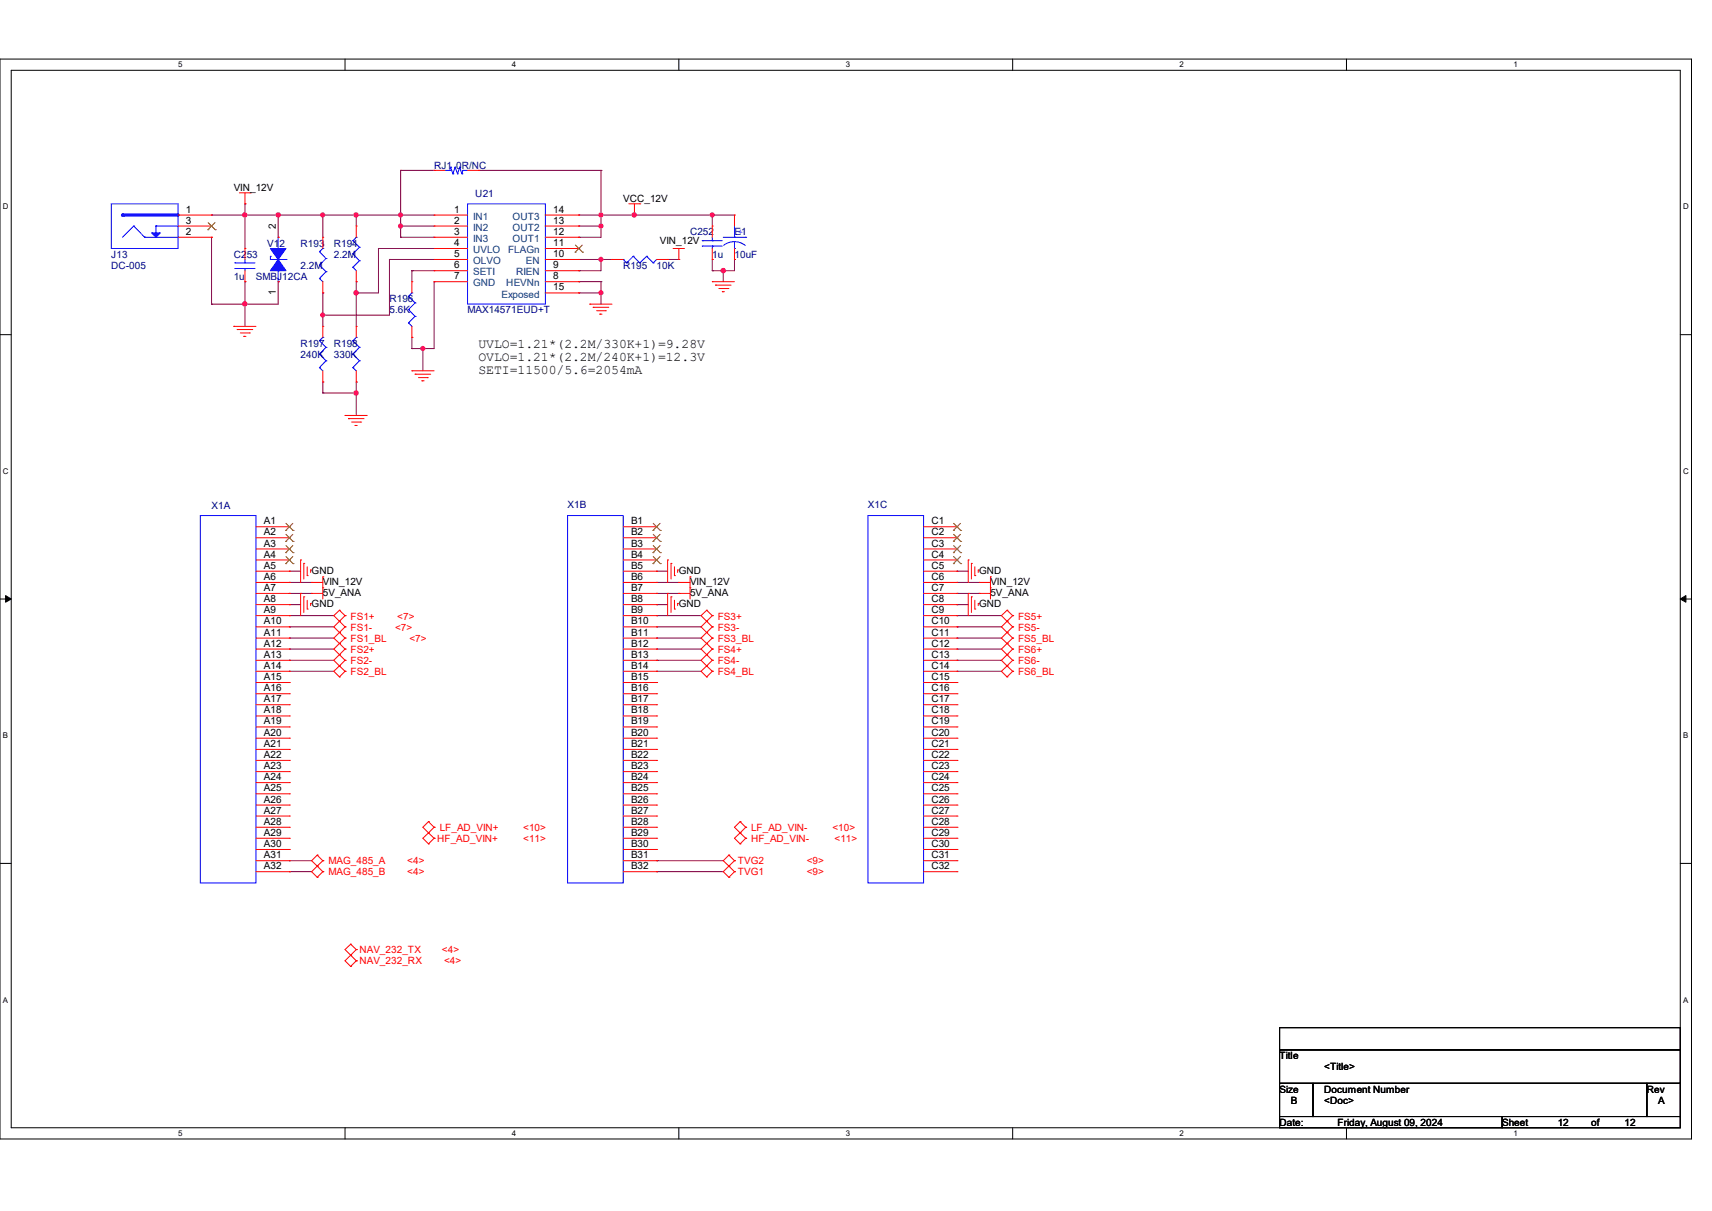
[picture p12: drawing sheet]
<svg xmlns="http://www.w3.org/2000/svg" width="297mm" height="210mm" viewBox="0 0 297 210" stroke-linecap="round" stroke-linejoin="round" font-family="sans-serif">
<path d="M0 10.2h293.5v187.3h-293.5zM1.9 12.2h289.6v183.4h-289.6z" fill="none" stroke="#000" stroke-width=".17"/>
<g fill="#fff">
<path d="M30.9 10.5h.8v1.5h-.8z"/>
<path d="M30.9 195.8h.8v1.5h-.8z"/>
</g>
<path d="M59.9 10.2v2M59.9 195.6v1.9" fill="none" stroke="#000" stroke-width=".17"/>
<g fill="#fff">
<path d="M88.8 10.5h.8v1.5h-.8z"/>
<path d="M88.8 195.8h.8v1.5h-.8z"/>
</g>
<path d="M117.8 10.2v2M117.8 195.6v1.9" fill="none" stroke="#000" stroke-width=".17"/>
<g fill="#fff">
<path d="M146.7 10.5h.8v1.5h-.8z"/>
<path d="M146.7 195.8h.8v1.5h-.8z"/>
</g>
<path d="M175.7 10.2v2M175.7 195.6v1.9" fill="none" stroke="#000" stroke-width=".17"/>
<g fill="#fff">
<path d="M204.6 10.5h.8v1.5h-.8z"/>
<path d="M204.6 195.8h.8v1.5h-.8z"/>
</g>
<path d="M233.6 10.2v2M233.6 195.6v1.9" fill="none" stroke="#000" stroke-width=".17"/>
<g fill="#fff">
<path d="M262.6 10.5h.7v1.5h-.7z"/>
<path d="M262.6 195.8h.7v1.5h-.7z"/>
<path d="M.5 35.1h1v1.5h-1z"/>
<path d="M292 35.1h1v1.5h-1z"/>
<path d="M.5 80.9h1v1.6h-1z"/>
<path d="M292 80.9h1v1.6h-1z"/>
</g>
<path d="M0 58h1.9M291.5 58h2" fill="none" stroke="#000" stroke-width=".17"/>
<g fill="#fff">
<path d="M.5 126.8h.9v1.5h-.9z"/>
<path d="M292 126.8h.9v1.5h-.9z"/>
</g>
<path d="M0 103.9h1.9M291.5 103.9h2" fill="none" stroke="#000" stroke-width=".17"/>
<path d="M1 103.3l.9 .6-.9 .5zM291.5 103.9l1-.6v1.1z" fill="#000" stroke="#000" stroke-width=".17"/>
<g fill="#fff">
<path d="M.5 172.6h.9v1.6h-.9z"/>
<path d="M292 172.6h.9v1.6h-.9z"/>
</g>
<path d="M0 149.7h1.9M291.5 149.7h2M222 178.2h69.5v3.9h-69.5zM222 182.1h69.5v5.8h-69.5zM222 187.9h5.8v5.7h-5.8zM222 193.6h38.6v2h-38.6zM227.8 187.9h57.9v5.7h-57.9zM260.6 193.6h30.9v2h-30.9zM285.7 187.9h5.8v5.7h-5.8z" fill="none" stroke="#000" stroke-width=".17"/>
<g fill="none" stroke="#800040" stroke-width=".17">
<path d="M36.7 37.3h.1M36.7 37.3h38.6M42.5 35.3h.1M42.5 37.3h.1M42.5 35.3v7.8M48.3 37.3h.1M48.3 37.3v3.8M56 37.3h.1M56 37.3v3.8M61.8 37.3h.1M61.8 37.3v1.9M69.5 37.3h.1"/>
<path d="M69.5 39.2h.1M69.5 29.5h.1M69.5 29.5v11.6M69.5 39.2h5.8M69.5 29.5h5.8M83 29.5h21.3M100.4 37.3h.1M100.4 39.2h.1M100.4 37.3h27M100.4 39.2h3.9M104.3 37.3h.1M104.3 39.2h.1"/>
<path d="M104.3 29.5h.1M104.3 29.5v11.6h-3.9M110.1 37.3h.1M123.6 37.3h.1M123.6 37.3v1.9M36.7 41.1h.1M36.7 52.7h.1M36.7 41.1v11.6M42.5 48.9h.1M42.5 52.7h.1M42.5 48.9v7.7M48.3 48.9h.1"/>
<path d="M48.3 48.9v3.8h-11.6M56 50.8h.1M56 54.7h.1M56 50.8v5.8M61.8 48.9h.1M61.8 50.8h.1M61.8 48.9v7.7M65.7 43.1h.1M65.7 43.1v7.7h-3.9M65.7 43.1h9.6M67.6 45h.1M67.6 45v9.7h-11.6"/>
<path d="M67.6 45h7.7M69.5 41.1h.1M69.5 41.1h5.8M71.5 58.5h.1M71.5 46.9h.1M71.5 46.9v2M71.5 58.5v2M71.5 46.9h3.8M75.3 48.9h.1M75.3 48.9v11.6h-3.8M100.4 48.9h.1M100.4 45h.1"/>
<path d="M100.4 41.1h.1M100.4 50.8h.1M100.4 46.9h.1M100.4 50.8h3.9M100.4 45h5.8M100.4 48.9h3.9M104.3 48.9h.1M104.3 50.8h.1M104.3 45h.1M104.3 45v1.9h-3.9M104.3 48.9v3.8M115.8 45h.1"/>
<path d="M115.8 45h2M123.6 45h.1M123.6 46.9h.1M123.6 45v1.9M125.5 46.9h.1M125.5 46.9v2M127.4 45h.1M127.4 45v1.9h-3.8M56 66.3h.1M56 68.2h.1M56 66.3v1.9M56 68.2h5.8"/>
<path d="M61.8 66.3h.1M61.8 68.2h.1M61.8 66.3v5.8M71.5 60.5h.1M73.4 60.5h.1M73.4 60.5v3.8M50.2 99.1h.1M50.2 99.1h2M113.9 99.1h.1M113.9 99.1h1.9M166 99.1h.1M166 99.1h2"/>
<path d="M50.2 101h.1M50.2 102.9h.1M50.2 104.9h.1M50.2 106.8h.1M50.2 108.7h.1M50.2 110.7h.1M50.2 112.6h.1M50.2 114.5h.1M50.2 116.4h.1M50.2 101h3.9M50.2 102.9h3.9M50.2 104.9h2"/>
<path d="M50.2 106.8h7.7M50.2 108.7h7.7M50.2 110.7h7.7M50.2 112.6h7.7M50.2 114.5h7.7M50.2 116.4h7.7M113.9 101h.1M113.9 102.9h.1M113.9 104.9h.1M113.9 106.8h.1M113.9 108.7h.1M113.9 110.7h.1"/>
<path d="M113.9 112.6h.1M113.9 114.5h.1M113.9 116.4h.1M113.9 101h3.9M113.9 102.9h3.9M113.9 104.9h1.9M113.9 106.8h7.7M113.9 108.7h7.7M113.9 110.7h7.7M113.9 112.6h7.7M113.9 114.5h7.7M113.9 116.4h7.7"/>
<path d="M166 101h.1M166 104.9h.1M166 102.9h.1M166 106.8h.1M166 108.7h.1M166 110.7h.1M166 112.6h.1M166 114.5h.1M166 116.4h.1M166 101h3.9M166 102.9h3.9M166 104.9h2"/>
<path d="M166 106.8h7.7M166 108.7h7.7M166 110.7h7.7M166 112.6h7.7M166 114.5h7.7M166 116.4h7.7M50.2 149.3h.1M50.2 151.2h.1M50.2 149.3h3.9M50.2 151.2h3.9M113.9 151.2h.1M113.9 149.3h.1"/>
<path d="M113.9 149.3h11.6M113.9 151.2h11.6"/>
</g>
<g fill="#f0f" stroke="#f0f" stroke-width=".17">
<circle cx="73.3" cy="60.4" r=".36"/>
<circle cx="69.5" cy="37.3" r=".36"/>
<circle cx="69.5" cy="39.2" r=".36"/>
<circle cx="61.8" cy="50.8" r=".38"/>
<circle cx="61.8" cy="37.3" r=".38"/>
<circle cx="61.8" cy="68.2" r=".38"/>
<circle cx="56" cy="54.6" r=".36"/>
<circle cx="104.2" cy="39.2" r=".36"/>
<circle cx="56" cy="37.3" r=".36"/>
<circle cx="123.5" cy="37.3" r=".36"/>
<circle cx="110" cy="37.3" r=".38"/>
<circle cx="104.2" cy="50.8" r=".36"/>
<circle cx="104.2" cy="45" r=".36"/>
<circle cx="48.3" cy="37.3" r=".38"/>
<circle cx="125.5" cy="46.9" r=".38"/>
<circle cx="42.5" cy="37.3" r=".38"/>
<circle cx="42.5" cy="52.7" r=".38"/>
<circle cx="104.2" cy="37.3" r=".36"/>
</g>
<g fill="none" stroke="#f00" stroke-width=".17">
<path d="M41.5 33.4h1.9M42.5 35.3h.1M42.5 33.4v1.9M43.4 33.4h.1M109.1 35.3h1.9M110.1 37.3h.1M110.1 35.3v2M111 35.3h.1M123.6 39.2h.1M123.6 39.2v1.9M127.4 37.3h.1M127.4 37.3v1.9"/>
<path d="M40.6 56.6h.1M40.6 56.6h3.8M41.1 57.1h.1M41.1 57.1h2.8M41.7 57.7h1.6M42.3 58.3h.1M42.3 58.3h.4M42.5 48.9h.1M42.5 43.1h.1M42.5 43.1v1.9M42.5 46.9v2M43.3 57.7h.1"/>
<path d="M48.3 41.1h.1M48.3 48.9h.1M56 50.8h.1M56 41.1h.1M56 41.1v2M56 48.9v1.9M61.8 56.6h.1M61.8 56.6v1.9M102.3 52.7h.1M102.3 52.7h3.9M102.9 53.3h.1M102.9 53.3h2.7"/>
<path d="M103.5 53.9h1.5M104.1 54.5h.1M104.1 54.5h.3M105 53.9h.1M106.2 45h.1M106.2 45h1.9M113.9 45h1.9M115.8 45h.1M116.8 43.1h.1M116.8 43.1h1.9M117.8 45h.1M117.8 43.1v1.9"/>
<path d="M123.6 48.9h.1M123.6 45h.1M123.6 48.9h3.8M123.6 43.1v1.9M124.1 49.4h.1M124.1 49.4h2.7M124.7 50h1.6M125.3 50.6h.1M125.3 50.6h.4M126.3 50h.1M127.4 45h.1M127.4 43.1v1.9"/>
<path d="M59.9 72.1h.1M59.9 72.1h3.8M60.5 72.6h.1M60.5 72.6h2.7M61 73.2h1.6M61.6 73.8h.1M61.6 73.8h.4M61.8 66.3h.1M61.8 64.3v2M62.6 73.2h.1M71.5 64.3h.1M71.5 64.3h3.8"/>
<path d="M72 64.9h.1M72 64.9h2.7M72.6 65.5h1.5M73.2 66h.1M73.2 66h.4M74.1 65.5h.1M44.4 91.4h5.8M44.4 93.3h5.8M44.4 95.2h5.8M44.4 97.1h5.8M44.4 99.1h5.8M50.2 91.4h.1"/>
<path d="M50.2 93.3h.1M50.2 95.2h.1M50.2 97.1h.1M50.2 99.1h.1M52.2 97.1h.1M52.2 97.1v3.9M52.7 97.7h.1M52.7 97.7v2.7M53.3 99.8h.1M53.3 98.3v1.5M53.9 98.8h.1M53.9 98.8v.5"/>
<path d="M115.8 97.1h.1M115.8 97.1v3.9M116.4 97.7h.1M116.4 97.7v2.7M117 99.8h.1M117 98.3v1.5M117.6 98.8h.1M117.6 98.8v.5M160.2 91.4h5.8M160.2 93.3h5.8M160.2 95.2h5.8M160.2 97.1h5.8"/>
<path d="M160.2 99.1h5.8M166 91.4h.1M166 93.3h.1M166 95.2h.1M166 97.1h.1M166 99.1h.1M168 97.1h.1M168 97.1v3.9M168.5 97.7h.1M168.5 97.7v2.7M169.1 99.8h.1M169.1 98.3v1.5"/>
<path d="M169.7 98.8h.1M169.7 98.8v.5M44.4 101h5.8M44.4 102.9h5.8M44.4 104.9h5.8M44.4 106.8h5.8M44.4 108.7h5.8M44.4 110.7h5.8M44.4 112.6h5.8M44.4 114.5h5.8M44.4 116.4h5.8M44.4 118.4h5.8"/>
<path d="M50.2 101h.1M50.2 102.9h.1M50.2 104.9h.1M50.2 106.8h.1M50.2 108.7h.1M50.2 110.7h.1M50.2 112.6h.1M50.2 114.5h.1M50.2 116.4h.1M50.2 118.4h.1M52.2 102.9h.1M52.2 102.9v3.9"/>
<path d="M52.7 103.5h.1M52.7 103.5v2.7M53.3 105.6h.1M53.3 104.1v1.5M53.9 104.6h.1M53.9 104.6v.4M54.1 101h.1M54.1 102.9h.1M54.1 101h1.9M54.1 102.9h1.9M56 100h.1M56 101.9h.1"/>
<path d="M56 100v3.9M58.9 105.8h.1M58.9 107.7h.1M58.9 109.7h.1M58.9 111.6h.1M58.9 113.5h.1M58.9 115.5h.1M58.9 117.4h.1M58.9 105.8l-1 1 2 1.9M58.9 105.8l1 1M58.9 111.6l-1 1 2 1.9M58.9 111.6l1 1"/>
<path d="M58.9 115.5l-1 .9 1 1M58.9 115.5l1 .9M59.9 106.8h.1M59.9 108.7h.1M59.9 110.7h.1M59.9 112.6h.1M59.9 114.5h.1M59.9 116.4h.1M59.9 106.8l-2 1.9 2 2M59.9 108.7l-2 2 1 .9M59.9 110.7l-1 .9M59.9 112.6l-2 1.9 1 1"/>
<path d="M59.9 114.5l-1 1M59.9 116.4l-1 1M115.8 102.9h.1M115.8 102.9v3.9M116.4 103.5h.1M116.4 103.5v2.7M117 105.6h.1M117 104.1v1.5M117.6 104.6h.1M117.6 104.6v.4M117.8 101h.1M117.8 102.9h.1"/>
<path d="M117.8 101h1.9M117.8 102.9h1.9M119.7 100h.1M119.7 101.9h.1M119.7 100v3.9M122.6 111.6h.1M122.6 113.5h.1M122.6 115.5h.1M122.6 117.4h.1M122.6 105.8h.1M122.6 107.7h.1M122.6 109.7h.1"/>
<path d="M122.6 111.6l-1 1 2 1.9M122.6 111.6l1 1M122.6 115.5l-1 .9 1 1M122.6 115.5l1 .9M122.6 105.8l-1 1 2 1.9M122.6 105.8l1 1M123.6 112.6h.1M123.6 114.5h.1M123.6 116.4h.1M123.6 106.8h.1M123.6 108.7h.1M123.6 110.7h.1"/>
<path d="M123.6 112.6l-2 1.9 1 1M123.6 114.5l-1 1M123.6 116.4l-1 1M123.6 106.8l-2 1.9 2 2M123.6 108.7l-2 2 1 .9M123.6 110.7l-1 .9M160.2 101h5.8M160.2 102.9h5.8M160.2 104.9h5.8M160.2 106.8h5.8M160.2 108.7h5.8M160.2 110.7h5.8"/>
<path d="M160.2 112.6h5.8M160.2 114.5h5.8M160.2 116.4h5.8M160.2 118.4h5.8M166 101h.1M166 102.9h.1M166 104.9h.1M166 106.8h.1M166 108.7h.1M166 110.7h.1M166 112.6h.1M166 114.5h.1"/>
<path d="M166 116.4h.1M166 118.4h.1M168 102.9h.1M168 102.9v3.9M168.5 103.5h.1M168.5 103.5v2.7M169.1 105.6h.1M169.1 104.1v1.5M169.7 104.6h.1M169.7 104.6v.4M169.9 101h.1M169.9 102.9h.1"/>
<path d="M169.9 101h1.9M169.9 102.9h1.9M171.8 100h.1M171.8 101.9h.1M171.8 100v3.9M174.7 105.8h.1M174.7 107.7h.1M174.7 109.7h.1M174.7 111.6h.1M174.7 113.5h.1M174.7 115.5h.1M174.7 117.4h.1"/>
<path d="M174.7 105.8l-1 1 2 1.9M174.7 105.8l1 1M174.7 111.6l-1 1 2 1.9M174.7 111.6l1 1M174.7 115.5l-1 .9 1 1M174.7 115.5l1 .9M175.7 106.8h.1M175.7 108.7h.1M175.7 110.7h.1M175.7 112.6h.1M175.7 114.5h.1M175.7 116.4h.1"/>
<path d="M175.7 106.8l-2 1.9 2 2M175.7 108.7l-2 2 1 .9M175.7 110.7l-1 .9M175.7 112.6l-2 1.9 1 1M175.7 114.5l-1 1M175.7 116.4l-1 1M44.4 120.3h5.8M44.4 122.2h5.8M44.4 124.2h5.8M44.4 126.1h5.8M44.4 128h5.8M44.4 130h5.8"/>
<path d="M44.4 131.9h5.8M44.4 133.8h5.8M44.4 135.7h5.8M44.4 137.7h5.8M44.4 139.6h5.8M50.2 120.3h.1M50.2 122.2h.1M50.2 124.2h.1M50.2 126.1h.1M50.2 128h.1M50.2 130h.1M50.2 131.9h.1"/>
<path d="M50.2 133.8h.1M50.2 135.7h.1M50.2 137.7h.1M50.2 139.6h.1M160.2 120.3h5.8M160.2 122.2h5.8M160.2 124.2h5.8M160.2 126.1h5.8M160.2 128h5.8M160.2 130h5.8M160.2 131.9h5.8M160.2 133.8h5.8"/>
<path d="M160.2 135.7h5.8M160.2 137.7h5.8M160.2 139.6h5.8M166 120.3h.1M166 122.2h.1M166 124.2h.1M166 126.1h.1M166 128h.1M166 130h.1M166 131.9h.1M166 133.8h.1M166 135.7h.1"/>
<path d="M166 137.7h.1M166 139.6h.1M44.4 141.5h5.8M44.4 143.5h5.8M44.4 145.4h5.8M44.4 147.3h5.8M44.4 149.3h5.8M44.4 151.2h5.8M50.2 141.5h.1M50.2 143.5h.1M50.2 145.4h.1M50.2 147.3h.1"/>
<path d="M50.2 149.3h.1M50.2 151.2h.1M55 150.2h.1M55 152.1h.1M55 148.3h.1M55 150.2l-.9 1 .9 .9M55 150.2l1 1M55 148.3l-.9 1 .9 .9M55 148.3l1 1M56 151.2h.1M56 149.3h.1M56 151.2l-1 .9"/>
<path d="M56 149.3l-1 .9M74.3 144.4h.1M74.3 146.3h.1M74.3 142.5h.1M74.3 144.4l-.9 1 .9 .9M74.3 144.4l1 1M74.3 142.5l-.9 1 .9 .9M74.3 142.5l1 1M75.3 145.4h.1M75.3 143.5h.1M75.3 145.4l-1 .9M75.3 143.5l-1 .9"/>
<path d="M126.4 148.3h.1M126.4 150.2h.1M126.4 152.1h.1M126.4 148.3l-.9 1 .9 .9M126.4 148.3l1 1M126.4 150.2l-.9 1 .9 .9M126.4 150.2l1 1M127.4 149.3h.1M127.4 151.2h.1M127.4 149.3l-1 .9M127.4 151.2l-1 .9M128.4 142.5h.1"/>
<path d="M128.4 144.4h.1M128.4 146.3h.1M128.4 142.5l-1 1 1 .9M128.4 142.5l1 1M128.4 144.4l-1 1 1 .9M128.4 144.4l1 1M129.4 143.5h.1M129.4 145.4h.1M129.4 143.5l-1 .9M129.4 145.4l-1 .9M160.2 141.5h5.8M160.2 143.5h5.8"/>
<path d="M160.2 145.4h5.8M160.2 147.3h5.8M160.2 149.3h5.8M160.2 151.2h5.8M166 141.5h.1M166 143.5h.1M166 145.4h.1M166 147.3h.1M166 149.3h.1M166 151.2h.1M60.8 165.7h.1M60.8 167.6h.1"/>
<path d="M60.8 163.7h.1M60.8 163.7l-.9 1 1.9 1.9M60.8 163.7l1 1M61.8 166.6h.1M61.8 164.7h.1M61.8 164.7l-1.9 1.9 .9 1M61.8 166.6l-1 1"/>
</g>
<g fill="none" stroke="#00f" stroke-width=".17">
<path d="M127.4 39.2v1.9M25.1 41.1h5.8M30.9 41.1h.1M40.8 45.6h.1M40.8 46.6h.1M40.8 45.6h3.4M40.8 46.6h3.4M42.5 46.6h.1M42.5 45.6h.1M42.5 45v.6M42.5 46.6v.3M46.9 45h.1"/>
<path d="M46.9 44.4h.1M46.9 45h2.7M46.9 44.4v.6M47.3 45h.1M48.3 43.1h.1M48.3 46.9h.1M48.3 48.9h.1M48.3 41.1v2M48.3 45v3.9M49.6 45h.1M55.4 48.3h.1M55.4 46h.1"/>
<path d="M55.4 43.6h.1M55.4 48.3l.6 .6M55.4 46l1.2 1.1M55.4 43.6l1.2 1.2M56 43.1h.1M56 43.1l-.6 .5M56.6 47.1h.1M56.6 44.8h.1M56.6 47.1l-1.2 1.2M56.6 44.8l-1.2 1.2M61.2 59.1h.1M61.2 59.1l1.2 1.1"/>
<path d="M61.8 58.5h.1M61.8 58.5l-.6 .6M108.1 45h.1M108.1 45l.6 .6M108.7 45.6h.1M109.9 44.4h.1M109.9 44.4l1.1 1.2M109.9 44.4l-1.2 1.2M111 45.6h.1M112.2 44.4h.1M112.2 44.4l1.1 1.2M112.2 44.4l-1.2 1.2"/>
<path d="M113.3 45.6h.1M113.9 45l-.6 .6M121.8 41.7h.1M121.8 42.7h.1M121.8 41.7h3.5M121.8 42.7h3.5M123.6 42.7h.1M123.6 41.7h.1M123.6 41.1v.6M123.6 42.7v.4M125.5 41.1h3.9M127.4 43.1h.1"/>
<path d="M127.4 41.1h.1M127.4 41.9l1.2 .3 .7 .4M127.4 41.9l-.8 .1-1.1 .6M127.4 41.9v1.2M129.4 41.1h.1M61.2 63.8h.1M61.2 61.4h.1M61.2 63.8l.6 .5M61.2 61.4l1.2 1.2M62.4 62.6h.1M62.4 60.2h.1M62.4 62.6l-1.2 1.2"/>
<path d="M62.4 60.2l-1.2 1.2M34.8 89.4h9.6v63.7h-9.6zM150.6 89.4h9.6v63.7h-9.6z"/>
</g>
<g fill="none" stroke="#804000" stroke-width=".17">
<path d="M49.6 92h.1M49.6 93.9h.1M49.6 95.8h.1M49.6 97.7h.1M49.6 90.8l1.2 1.2M49.6 92.7l1.2 1.2M49.6 94.6l1.2 1.2M49.6 96.5l1.2 1.2M50.8 90.8l-1.2 1.2M50.8 92.7l-1.2 1.2M50.8 94.6l-1.2 1.2M50.8 96.5l-1.2 1.2"/>
<path d="M50.8 92h.1M50.8 93.9h.1M50.8 95.8h.1M50.8 97.7h.1M165.4 92h.1M165.4 93.9h.1M165.4 95.8h.1M165.4 97.7h.1M165.4 90.8l1.3 1.2M165.4 92.7l1.3 1.2M165.4 94.6l1.3 1.2M165.4 96.5l1.3 1.2"/>
<path d="M166.6 90.8l-1.2 1.2M166.6 92.7l-1.2 1.2M166.6 94.6l-1.2 1.2M166.6 96.5l-1.2 1.2M166.7 92h.1M166.7 93.9h.1M166.7 95.8h.1M166.7 97.7h.1"/>
</g>
<g fill="#00f" stroke="#00f" stroke-width=".17">
<path d="M46.9 43.1h2.7l-1.3 1.9z" fill-rule="evenodd"/>
<path d="M48.3 45l1.3 1.9h-2.7z" fill-rule="evenodd"/>
</g>
<path d="M21.3 37.3h9.6" fill="none" stroke="#00f" stroke-width=".55"/>
<circle cx="21.3" cy="37.3" r=".28" fill="#00f"/>
<path d="M26.3 40.4h1.5l-.7 .7z" fill="#00f" stroke="#00f" stroke-width=".17"/>
<g fill="none" stroke="#00f" stroke-width=".17">
<path d="M19.3 35.3h11.6v7.8h-11.6zM23.2 39.2h.1M23.2 39.2l-1.9 1.9M23.2 39.2l1.9 1.9M27.1 39.2h.1M27.1 39.2h3.8M27.1 39.2v1.9M77.2 29.5h.8M78 29.5h.1M78.2 29h.1M78.2 29l-.2 .5M78.2 29l.4 1.1"/>
<path d="M78.6 30.1h.1M79 29h.1M79 29l-.4 1.1M79 29l.4 1.1M79.4 30.1h.1M79.8 29h.1M79.8 29l-.4 1.1M79.8 29l.3 1.1M80.1 30.1h.1M80.3 29.5h.1M80.3 29.5l-.2 .6M80.3 29.5h.8"/>
<path d="M81.1 35.3h13.5v17.4h-13.5zM25.1 41.1h.1M55.4 59.1h.1M55.4 59.1l1.2 1.1M56 58.5h.1M56 58.5l-.6 .6M61.2 46.4h.1M61.2 44h.1M61.2 41.7h.1M61.2 46.4l.6 .5M61.2 44l1.2 1.2M61.2 41.7l1.2 1.2"/>
<path d="M61.8 41.1h.1M61.8 41.1l-.6 .6M62.4 45.2h.1M62.4 42.9h.1M62.4 45.2l-1.2 1.2M62.4 42.9l-1.2 1.1M70.9 56h.1M70.9 53.7h.1M70.9 51.4h.1M70.9 51.4l1.1 1.1M70.9 56l.6 .6M70.9 53.7l1.1 1.2"/>
<path d="M71.5 50.8h.1M71.5 50.8l-.6 .6M72 54.9h.1M72 52.5h.1M72 54.9l-1.1 1.1M72 52.5l-1.1 1.2M55.4 63.8h.1M55.4 61.4h.1M55.4 63.8l.6 .5M55.4 61.4l1.2 1.2M56.6 62.6h.1M56.6 60.2h.1"/>
<path d="M56.6 62.6l-1.2 1.2M56.6 60.2l-1.2 1.2M98.5 89.4h9.6v63.7h-9.6z"/>
</g>
<g fill="none" stroke="#f00" stroke-width=".17">
<path d="M30.9 37.3h5.8M30.9 39.2h5.8M36.7 37.3h.1M36.7 39.2h.1M61.8 39.2h.1M61.8 39.2v1.9M75.3 29.5h.1M75.3 37.3h.1M75.3 39.2h.1M75.3 37.3h5.8M75.3 39.2h5.8M75.3 29.5h1.9"/>
<path d="M81.1 29.5h1.9M83 29.5h.1M94.6 37.3h5.8M94.6 39.2h5.8M100.4 37.3h.1M100.4 39.2h.1M30.9 41.1h5.8M36.7 41.1h.1M56 56.6h.1M56 56.6v1.9M61.8 48.9h.1M61.8 46.9v2"/>
<path d="M71.5 58.5h.1M71.5 48.9h.1M71.5 48.9v1.9M71.5 56.6v1.9M75.3 41.1h.1M75.3 43.1h.1M75.3 45h.1M75.3 46.9h.1M75.3 48.9h.1M75.3 41.1h5.8M75.3 43.1h5.8M75.3 45h5.8"/>
<path d="M75.3 46.9h5.8M75.3 48.9h5.8M94.6 41.1h5.8M94.6 43.1h5.8M94.6 45h5.8M94.6 46.9h5.8M94.6 48.9h5.8M94.6 50.8h5.8M100.4 41.1h.1M100.4 43.1h.1M100.4 45h.1M100.4 46.9h.1"/>
<path d="M100.4 48.9h.1M100.4 50.8h.1M56 66.3h.1M56 64.3v2M108.1 91.4h5.8M108.1 93.3h5.8M108.1 95.2h5.8M108.1 97.1h5.8M108.1 99.1h5.8M113.9 91.4h.1M113.9 93.3h.1M113.9 95.2h.1"/>
<path d="M113.9 97.1h.1M113.9 99.1h.1M108.1 101h5.8M108.1 102.9h5.8M108.1 104.9h5.8M108.1 106.8h5.8M108.1 108.7h5.8M108.1 110.7h5.8M108.1 112.6h5.8M108.1 114.5h5.8M108.1 116.4h5.8M108.1 118.4h5.8"/>
<path d="M113.9 101h.1M113.9 102.9h.1M113.9 104.9h.1M113.9 106.8h.1M113.9 108.7h.1M113.9 110.7h.1M113.9 112.6h.1M113.9 114.5h.1M113.9 116.4h.1M113.9 118.4h.1M108.1 120.3h5.8M108.1 122.2h5.8"/>
<path d="M108.1 124.2h5.8M108.1 126.1h5.8M108.1 128h5.8M108.1 130h5.8M108.1 131.9h5.8M108.1 133.8h5.8M108.1 135.7h5.8M108.1 137.7h5.8M108.1 139.6h5.8M113.9 120.3h.1M113.9 122.2h.1M113.9 124.2h.1"/>
<path d="M113.9 126.1h.1M113.9 128h.1M113.9 130h.1M113.9 131.9h.1M113.9 133.8h.1M113.9 135.7h.1M113.9 137.7h.1M113.9 139.6h.1M108.1 141.5h5.8M108.1 143.5h5.8M108.1 145.4h5.8M108.1 147.3h5.8"/>
<path d="M108.1 149.3h5.8M108.1 151.2h5.8M113.9 141.5h.1M113.9 143.5h.1M113.9 145.4h.1M113.9 147.3h.1M113.9 149.3h.1M113.9 151.2h.1"/>
</g>
<g fill="none" stroke="#804000" stroke-width=".17">
<path d="M36.1 39.8h.1M36.1 38.6l1.2 1.2M37.3 38.6l-1.2 1.2M37.3 39.8h.1M99.8 43.7h.1M99.8 42.5l1.2 1.2M101 42.5l-1.2 1.2M101 43.7h.1M113.3 92h.1M113.3 93.9h.1M113.3 95.8h.1M113.3 97.7h.1"/>
<path d="M113.3 90.8l1.3 1.2M113.3 92.7l1.3 1.2M113.3 94.6l1.3 1.2M113.3 96.5l1.3 1.2M114.5 90.8l-1.2 1.2M114.5 92.7l-1.2 1.2M114.5 94.6l-1.2 1.2M114.5 96.5l-1.2 1.2M114.6 92h.1M114.6 93.9h.1M114.6 95.8h.1M114.6 97.7h.1"/>
</g>
<g fill="#f0f" stroke="#f0f" stroke-width=".17">
<circle cx="73.3" cy="60.4" r=".36"/>
<circle cx="69.5" cy="37.3" r=".36"/>
<circle cx="69.5" cy="39.2" r=".36"/>
<circle cx="61.8" cy="50.8" r=".38"/>
<circle cx="61.8" cy="37.3" r=".38"/>
<circle cx="61.8" cy="68.2" r=".38"/>
<circle cx="56" cy="54.6" r=".36"/>
<circle cx="104.2" cy="39.2" r=".36"/>
<circle cx="56" cy="37.3" r=".36"/>
<circle cx="123.5" cy="37.3" r=".36"/>
<circle cx="110" cy="37.3" r=".38"/>
<circle cx="104.2" cy="50.8" r=".36"/>
<circle cx="104.2" cy="45" r=".36"/>
<circle cx="48.3" cy="37.3" r=".38"/>
<circle cx="125.5" cy="46.9" r=".38"/>
<circle cx="42.5" cy="37.3" r=".38"/>
<circle cx="42.5" cy="52.7" r=".38"/>
<circle cx="104.2" cy="37.3" r=".36"/>
</g>
<g font-size="2.3">
<text x="83" y="60.4">UVLO=1.21*(2.2M/330K+1)=9.28V</text>
<text x="83" y="62.7">OVLO=1.21*(2.2M/240K+1)=12.3V</text>
<text x="83" y="64.9">SETI=11500/5.6=2054mA</text>
</g>
<g font-size="1.7" fill="#000080">
<text x="75.3" y="29.3">RJ1 0R/NC</text>
<text x="82.5" y="34.2">U21</text>
<text x="119.7" y="40.8">C252</text>
<text x="127.4" y="40.8">E1</text>
<text x="19.3" y="44.7">J13</text>
<text x="19.3" y="46.6">DC-005</text>
<text x="40.6" y="44.7">C253</text>
<text x="46.4" y="42.8">V12</text>
<text x="52.2" y="42.8">R193</text>
<text x="52.2" y="46.6">2.2M</text>
<text x="57.9" y="42.8">R194</text>
<text x="57.9" y="44.7">2.2M</text>
<text x="108.1" y="46.6">R195</text>
<text x="113.9" y="46.6">10K</text>
<text x="123.6" y="44.7">1u</text>
<text x="127.4" y="44.7">10uF</text>
<text x="40.6" y="48.6">1u</text>
<text x="44.4" y="48.6">SMBJ12CA</text>
<text x="67.6" y="52.4">R196</text>
<text x="67.6" y="54.4">5.6K</text>
<text x="81.1" y="54.4">MAX14571EUD+T</text>
<text x="52.2" y="60.1">R197</text>
<text x="52.2" y="62.1">240K</text>
<text x="57.9" y="60.1">R198</text>
<text x="57.9" y="62.1">330K</text>
<text x="36.7" y="88.3">X1A</text>
<text x="98.5" y="88.1">X1B</text>
<text x="150.6" y="88.1">X1C</text>
</g>
<g font-size="1.7">
<text x="40.6" y="33.1">VIN_12V</text>
<text x="108.1" y="35.1">VCC_12V</text>
<text x="32.3" y="40.7">2</text>
<text x="32.3" y="36.9">1</text>
<text x="32.3" y="38.8">3</text>
<text x="47.8" y="39.8" transform="rotate(-90 47.8 39.8)">2</text>
<text x="78.8" y="36.9">1</text>
<text x="78.8" y="38.8">2</text>
<text x="78.8" y="40.7">3</text>
<text x="96" y="36.9">14</text>
<text x="96" y="38.8">13</text>
<text x="96" y="40.7">12</text>
<text x="78.8" y="42.7">4</text>
<text x="78.8" y="44.6">5</text>
<text x="78.8" y="46.5">6</text>
<text x="96" y="42.7">11</text>
<text x="96" y="44.6">10</text>
<text x="96" y="46.5">9</text>
<text x="114.5" y="42.4">VIN_12V</text>
<text x="47.8" y="51.2" transform="rotate(-90 47.8 51.2)">1</text>
<text x="78.8" y="48.4">7</text>
<text x="96" y="48.4">8</text>
<text x="96" y="50.4">15</text>
<text x="45.8" y="90.9">A1</text>
<text x="45.8" y="92.8">A2</text>
<text x="45.8" y="94.8">A3</text>
<text x="109.5" y="90.9">B1</text>
<text x="109.5" y="92.8">B2</text>
<text x="109.5" y="94.8">B3</text>
<text x="161.6" y="90.9">C1</text>
<text x="161.6" y="92.8">C2</text>
<text x="161.6" y="94.8">C3</text>
<text x="45.8" y="96.7">A4</text>
<text x="45.8" y="98.6">A5</text>
<text x="45.8" y="100.6">A6</text>
<text x="54.1" y="99.5">GND</text>
<text x="56" y="101.4">VIN_12V</text>
<text x="109.5" y="96.7">B4</text>
<text x="109.5" y="98.6">B5</text>
<text x="109.5" y="100.6">B6</text>
<text x="117.8" y="99.5">GND</text>
<text x="119.7" y="101.4">VIN_12V</text>
<text x="161.6" y="96.7">C4</text>
<text x="161.6" y="98.6">C5</text>
<text x="161.6" y="100.6">C6</text>
<text x="169.9" y="99.5">GND</text>
<text x="171.8" y="101.4">VIN_12V</text>
<text x="45.8" y="102.5">A7</text>
<text x="45.8" y="104.4">A8</text>
<text x="45.8" y="106.3">A9</text>
<text x="54.1" y="105.3">GND</text>
<text x="56" y="103.4">5V_ANA</text>
<text x="109.5" y="102.5">B7</text>
<text x="109.5" y="104.4">B8</text>
<text x="109.5" y="106.3">B9</text>
<text x="117.8" y="105.3">GND</text>
<text x="119.7" y="103.4">5V_ANA</text>
<text x="161.6" y="102.5">C7</text>
<text x="161.6" y="104.4">C8</text>
<text x="161.6" y="106.3">C9</text>
<text x="169.9" y="105.3">GND</text>
<text x="171.8" y="103.4">5V_ANA</text>
<text x="45.8" y="108.3">A10</text>
<text x="45.8" y="110.2">A11</text>
<text x="45.8" y="112.1">A12</text>
<text x="109.5" y="108.3">B10</text>
<text x="109.5" y="110.2">B11</text>
<text x="109.5" y="112.1">B12</text>
<text x="161.6" y="108.3">C10</text>
<text x="161.6" y="110.2">C11</text>
<text x="161.6" y="112.1">C12</text>
<text x="45.8" y="114.1">A13</text>
<text x="45.8" y="116">A14</text>
<text x="45.8" y="117.9">A15</text>
<text x="45.8" y="119.9">A16</text>
<text x="109.5" y="114.1">B13</text>
<text x="109.5" y="116">B14</text>
<text x="109.5" y="117.9">B15</text>
<text x="109.5" y="119.9">B16</text>
<text x="161.6" y="114.1">C13</text>
<text x="161.6" y="116">C14</text>
<text x="161.6" y="117.9">C15</text>
<text x="161.6" y="119.9">C16</text>
<text x="45.8" y="121.8">A17</text>
<text x="45.8" y="123.7">A18</text>
<text x="45.8" y="125.6">A19</text>
<text x="109.5" y="121.8">B17</text>
<text x="109.5" y="123.7">B18</text>
<text x="109.5" y="125.6">B19</text>
<text x="161.6" y="121.8">C17</text>
<text x="161.6" y="123.7">C18</text>
<text x="161.6" y="125.6">C19</text>
<text x="45.8" y="127.6">A20</text>
<text x="45.8" y="129.5">A21</text>
<text x="45.8" y="131.4">A22</text>
<text x="109.5" y="127.6">B20</text>
<text x="109.5" y="129.5">B21</text>
<text x="109.5" y="131.4">B22</text>
<text x="161.6" y="127.6">C20</text>
<text x="161.6" y="129.5">C21</text>
<text x="161.6" y="131.4">C22</text>
<text x="45.8" y="133.4">A23</text>
<text x="45.8" y="135.3">A24</text>
<text x="45.8" y="137.2">A25</text>
<text x="109.5" y="133.4">B23</text>
<text x="109.5" y="135.3">B24</text>
<text x="109.5" y="137.2">B25</text>
<text x="161.6" y="133.4">C23</text>
<text x="161.6" y="135.3">C24</text>
<text x="161.6" y="137.2">C25</text>
<text x="45.8" y="139.2">A26</text>
<text x="45.8" y="141.1">A27</text>
<text x="45.8" y="143">A28</text>
<text x="109.5" y="139.2">B26</text>
<text x="109.5" y="141.1">B27</text>
<text x="109.5" y="143">B28</text>
<text x="161.6" y="139.2">C26</text>
<text x="161.6" y="141.1">C27</text>
<text x="161.6" y="143">C28</text>
<text x="45.8" y="144.9">A29</text>
<text x="45.8" y="146.9">A30</text>
<text x="45.8" y="148.8">A31</text>
<text x="109.5" y="144.9">B29</text>
<text x="109.5" y="146.9">B30</text>
<text x="109.5" y="148.8">B31</text>
<text x="161.6" y="144.9">C29</text>
<text x="161.6" y="146.9">C30</text>
<text x="161.6" y="148.8">C31</text>
<text x="45.8" y="150.7">A32</text>
<text x="109.5" y="150.7">B32</text>
<text x="161.6" y="150.7">C32</text>
<text x="222" y="183.7">Title</text>
<text x="229.7" y="185.6">&lt;Title&gt;</text>
<text x="222" y="189.5">Size</text>
<text x="223.9" y="191.4">B</text>
<text x="229.7" y="191.4">&lt;Doc&gt;</text>
<text x="229.7" y="189.5">Document Number</text>
<text x="285.7" y="189.5">Rev</text>
<text x="287.7" y="191.4">A</text>
<text x="222" y="195.2">Date:</text>
<text x="232.1" y="195.2">Friday, August 09, 2024</text>
<text x="260.6" y="195.2">Sheet</text>
<text x="270.2" y="195.2">12</text>
<text x="276" y="195.2">of</text>
<text x="281.8" y="195.2">12</text>
</g>
<g font-size="1.7" fill="#004080">
<text x="82.1" y="38.1">IN1</text>
<text x="82.1" y="40">IN2</text>
<text x="82.1" y="42">IN3</text>
<text x="88.9" y="38.1">OUT3</text>
<text x="88.9" y="40">OUT2</text>
<text x="88.9" y="42">OUT1</text>
<text x="82.1" y="43.9">UVLO</text>
<text x="82.1" y="45.8">OLVO</text>
<text x="82.1" y="47.8">SETI</text>
<text x="88.1" y="43.9">FLAGn</text>
<text x="89.5" y="47.8">RIEN</text>
<text x="91.2" y="45.8">EN</text>
<text x="82.1" y="49.7">GND</text>
<text x="87" y="51.6">Exposed</text>
<text x="87.8" y="49.7">HEVNn</text>
</g>
<text font-size="1.7" fill="#00f" x="128" y="40.8">+</text>
<g font-size="1.7" fill="#f00">
<text x="60.8" y="107.4">FS1+</text>
<text x="68.9" y="107.4">&lt;7&gt;</text>
<text x="124.5" y="107.4">FS3+</text>
<text x="176.7" y="107.4">FS5+</text>
<text x="60.8" y="109.3">FS1-</text>
<text x="60.8" y="111.3">FS1_BL</text>
<text x="60.8" y="113.2">FS2+</text>
<text x="68.5" y="109.3">&lt;7&gt;</text>
<text x="71" y="111.3">&lt;7&gt;</text>
<text x="124.5" y="113.2">FS4+</text>
<text x="124.5" y="109.3">FS3-</text>
<text x="124.5" y="111.3">FS3_BL</text>
<text x="176.7" y="109.3">FS5-</text>
<text x="176.7" y="111.3">FS5_BL</text>
<text x="176.7" y="113.2">FS6+</text>
<text x="60.8" y="115.1">FS2-</text>
<text x="60.8" y="117.1">FS2_BL</text>
<text x="124.5" y="115.1">FS4-</text>
<text x="124.5" y="117.1">FS4_BL</text>
<text x="176.7" y="115.1">FS6-</text>
<text x="176.7" y="117.1">FS6_BL</text>
<text x="57" y="149.9">MAG_485_A</text>
<text x="70.7" y="149.9">&lt;4&gt;</text>
<text x="75.9" y="146">HF_AD_VIN+</text>
<text x="76.3" y="144.1">LF_AD_VIN+</text>
<text x="90.8" y="146">&lt;11&gt;</text>
<text x="90.8" y="144.1">&lt;10&gt;</text>
<text x="128" y="149.9">TVG2</text>
<text x="130.3" y="144.1">LF_AD_VIN-</text>
<text x="130.3" y="146">HF_AD_VIN-</text>
<text x="140" y="149.9">&lt;9&gt;</text>
<text x="144.4" y="144.1">&lt;10&gt;</text>
<text x="144.8" y="146">&lt;11&gt;</text>
<text x="57" y="151.8">MAG_485_B</text>
<text x="70.7" y="151.8">&lt;4&gt;</text>
<text x="128" y="151.8">TVG1</text>
<text x="140" y="151.8">&lt;9&gt;</text>
<text x="62.4" y="167.3">NAV_232_RX</text>
<text x="62.4" y="165.3">NAV_232_TX</text>
<text x="76.7" y="165.3">&lt;4&gt;</text>
<text x="77" y="167.3">&lt;4&gt;</text>
</g>
<g font-size="1.4">
<text x="30.9" y="11.7">5</text>
<text x="88.8" y="11.7">4</text>
<text x="146.7" y="11.7">3</text>
<text x="204.6" y="11.7">2</text>
<text x="262.6" y="11.7">1</text>
<text x=".5" y="36.3">D</text>
<text x="292" y="36.3">D</text>
<text x=".5" y="82.2">C</text>
<text x="292" y="82.2">C</text>
<text x=".5" y="128">B</text>
<text x="292" y="128">B</text>
<text x=".5" y="173.9">A</text>
<text x="292" y="173.9">A</text>
<text x="30.9" y="197">5</text>
<text x="88.8" y="197">4</text>
<text x="146.7" y="197">3</text>
<text x="204.6" y="197">2</text>
<text x="262.6" y="197">1</text>
</g>
</svg>
